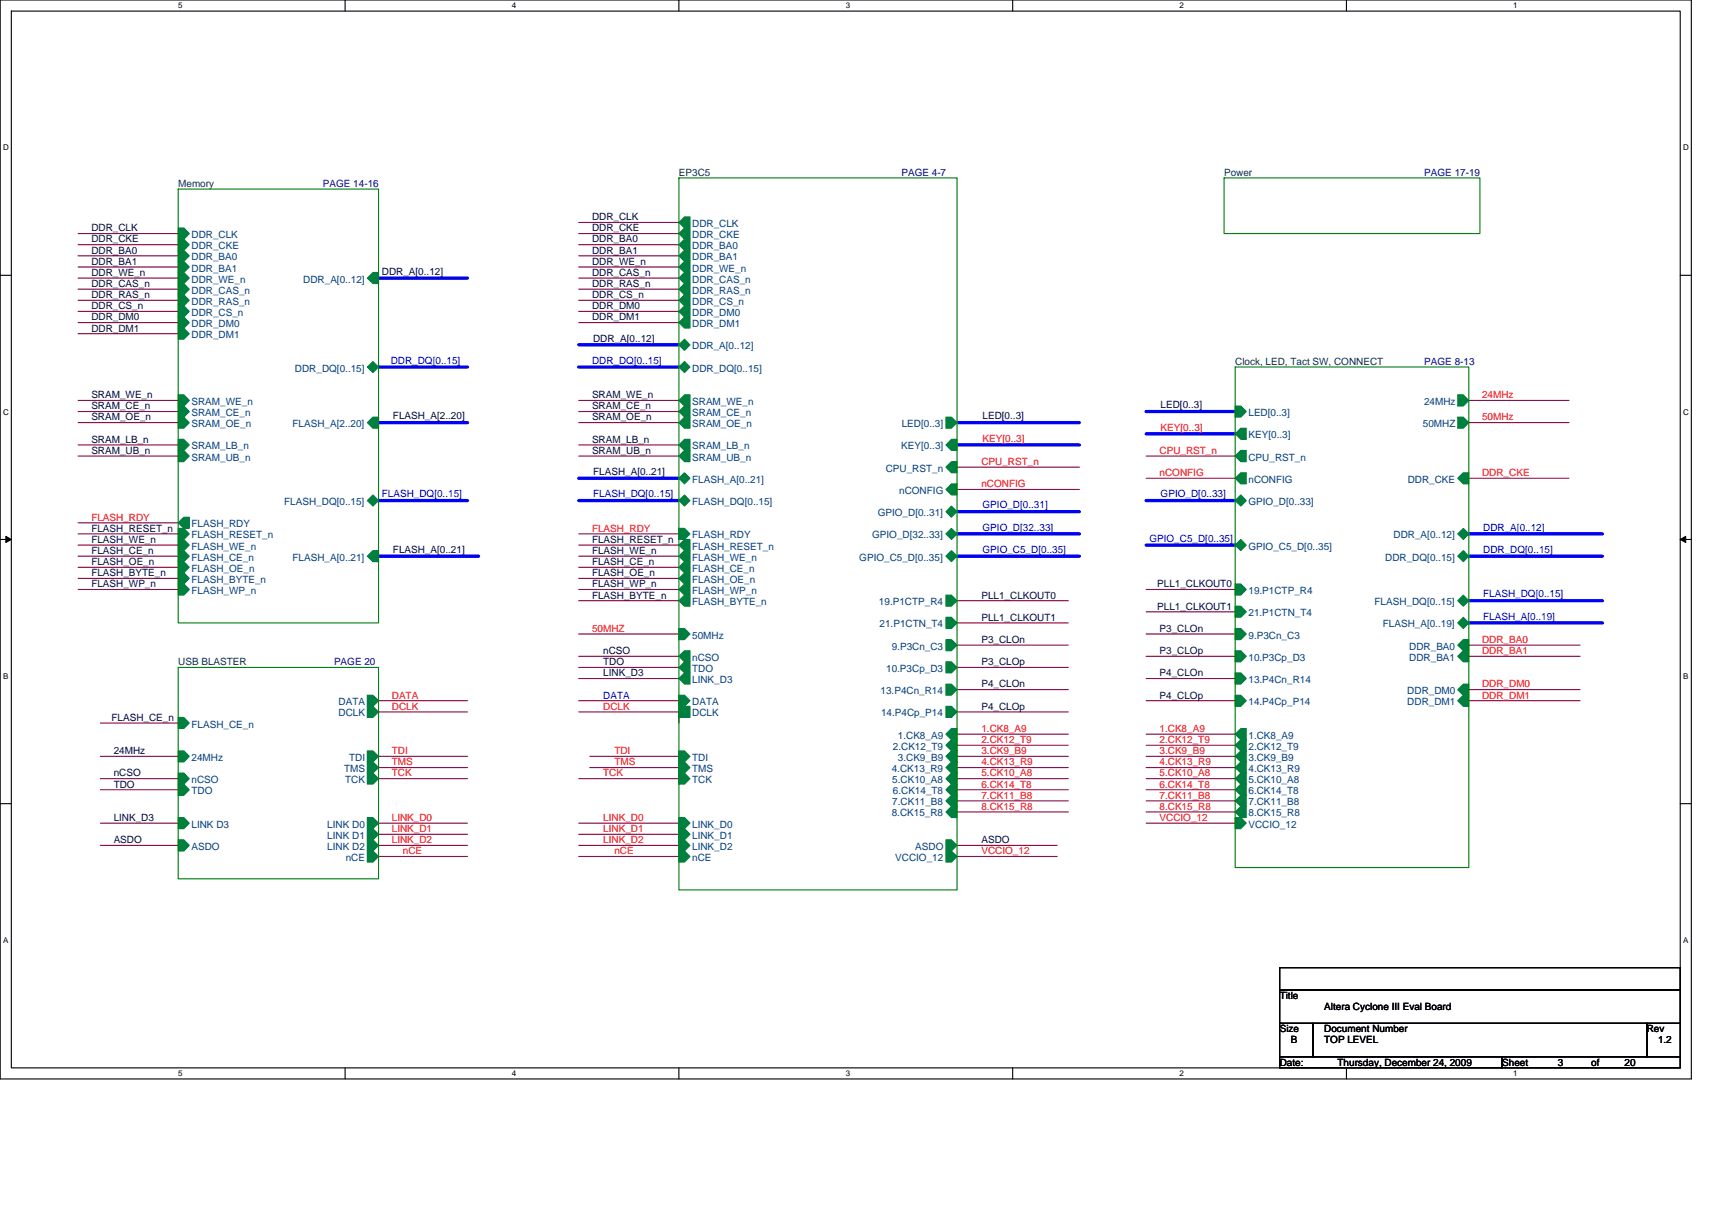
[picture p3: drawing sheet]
<svg xmlns="http://www.w3.org/2000/svg" width="297mm" height="210mm" viewBox="0 0 297 210" stroke-linecap="round" stroke-linejoin="round" font-family="sans-serif">
<path d="M0 0h293.5v187.2h-293.5zM2 1.9h289.5v183.4h-289.5z" fill="none" stroke="#000" stroke-width=".19"/>
<g fill="#fff">
<path d="M30.9 .2h.8v1.6h-.8z"/>
<path d="M30.9 185.5h.8v1.6h-.8z"/>
</g>
<path d="M59.9 0v1.9M59.9 185.3v1.9" fill="none" stroke="#000" stroke-width=".19"/>
<g fill="#fff">
<path d="M88.8 .2h.8v1.6h-.8z"/>
<path d="M88.8 185.5h.8v1.6h-.8z"/>
</g>
<path d="M117.8 0v1.9M117.8 185.3v1.9" fill="none" stroke="#000" stroke-width=".19"/>
<g fill="#fff">
<path d="M146.7 .2h.8v1.6h-.8z"/>
<path d="M146.7 185.5h.8v1.6h-.8z"/>
</g>
<path d="M175.7 0v1.9M175.7 185.3v1.9" fill="none" stroke="#000" stroke-width=".19"/>
<g fill="#fff">
<path d="M204.7 .2h.7v1.6h-.7z"/>
<path d="M204.7 185.5h.7v1.6h-.7z"/>
</g>
<path d="M233.6 0v1.9M233.6 185.3v1.9" fill="none" stroke="#000" stroke-width=".19"/>
<g fill="#fff">
<path d="M262.6 .2h.7v1.6h-.7z"/>
<path d="M262.6 185.5h.7v1.6h-.7z"/>
<path d="M.5 24.8h1v1.6h-1z"/>
<path d="M292 24.8h1v1.6h-1z"/>
<path d="M.5 70.7h1v1.5h-1z"/>
<path d="M292 70.7h1v1.5h-1z"/>
</g>
<path d="M0 47.8h2M291.5 47.8h2" fill="none" stroke="#000" stroke-width=".19"/>
<g fill="#fff">
<path d="M.5 116.5h.9v1.6h-.9z"/>
<path d="M292 116.5h.9v1.6h-.9z"/>
</g>
<path d="M0 93.6h2M291.5 93.6h2" fill="none" stroke="#000" stroke-width=".19"/>
<path d="M1 93.1l1 .5-1 .5zM291.5 93.6l1-.5v1z" fill="#000" stroke="#000" stroke-width=".17"/>
<g fill="#fff">
<path d="M.5 162.4h.9v1.5h-.9z"/>
<path d="M292 162.4h.9v1.5h-.9z"/>
</g>
<path d="M0 139.5h2M291.5 139.5h2M222 167.9h69.5v3.9h-69.5zM222 171.8h69.5v5.8h-69.5zM222 177.6h5.8v5.8h-5.8zM227.8 177.6h57.9v5.8h-57.9zM285.7 177.6h5.8v5.8h-5.8zM222 183.4h38.6v1.9h-38.6zM260.6 183.4h30.9v1.9h-30.9z" fill="none" stroke="#000" stroke-width=".19"/>
<g fill="none" stroke="#800040" stroke-width=".19">
<path d="M100.4 38.6h17.4M13.5 42.5h17.4M13.5 44.4h17.4M13.5 46.3h17.4M13.5 48.3h17.4M13.5 50.2h17.4M13.5 52.1h17.4M13.5 54h17.4M13.5 56h17.4M13.5 57.9h17.4M13.5 40.5h17.4M100.4 40.5h17.4"/>
<path d="M100.4 42.5h17.4M100.4 44.4h17.4M100.4 48.3h17.4M100.4 50.2h17.4M100.4 52.1h17.4M100.4 54h17.4M100.4 56h17.4M100.4 46.3h17.4M13.5 69.5h17.4M13.5 71.4h17.4M13.5 77.2h17.4M13.5 79.1h17.4"/>
<path d="M13.5 73.3h17.4M100.4 77.2h17.4M100.4 79.1h17.4M100.4 69.5h17.4M100.4 71.4h17.4M100.4 73.3h17.4M198.9 79.1h15.4M254.8 69.5h17.4M254.8 73.3h17.4M13.5 90.7h17.4M13.5 96.5h17.4M13.5 98.4h17.4"/>
<path d="M13.5 92.6h17.4M13.5 94.6h17.4M100.4 92.6h17.4M100.4 98.4h17.4M100.4 94.6h17.4M100.4 96.5h17.4M166 81.1h21.3M166 84.9h21.3M198.9 83h15.4M254.8 83h17.4M13.5 100.4h17.4M13.5 102.3h17.4"/>
<path d="M100.4 100.4h17.4M100.4 110h17.4M100.4 102.3h17.4M100.4 104.2h17.4M100.4 113.9h17.4M100.4 115.8h17.4M100.4 117.8h17.4M166 104.2h19.4M166 108.1h19.4M166 112h19.4M166 115.8h19.4M166 119.7h19.4"/>
<path d="M198.9 106.2h15.4M198.9 102.3h15.4M198.9 110h15.4M198.9 113.9h15.4M198.9 117.8h15.4M254.8 112h19.3M254.8 113.9h19.3M254.8 119.7h19.3M17.4 125.5h13.5M17.4 131.3h13.5M17.4 137.1h13.5M17.4 135.1h13.5"/>
<path d="M65.7 121.6h15.4M65.7 123.5h15.4M65.7 131.3h15.4M65.7 133.2h15.4M65.7 135.1h15.4M100.4 123.5h17.4v2M100.4 121.6h17.4M100.4 135.1h17.4M102.3 131.3h15.5M102.3 133.2h15.5M166 123.5h19.4M166 127.4h19.4"/>
<path d="M166 129.3h19.4M166 131.3h19.4M166 133.2h19.4M166 135.1h19.4M166 137.1h19.4M166 139h19.4M198.9 121.6h15.4M198.9 127.4h15.4M198.9 129.3h15.4M198.9 131.3h15.4M198.9 133.2h15.4M198.9 135.1h15.4"/>
<path d="M198.9 137.1h15.4M198.9 139h15.4M254.8 121.6h19.3M17.4 142.9h13.5M17.4 146.7h13.5M65.7 142.9h15.4M65.7 144.8h15.4M65.7 146.7h15.4M65.7 148.6h15.4M100.4 142.9h17.4M100.4 144.8h17.4M100.4 146.7h17.4"/>
<path d="M100.4 148.6h17.4M166 146.7h17.4M166 140.9h19.4M166 148.6h17.4M198.9 140.9h15.4M198.9 142.9h15.4"/>
</g>
<g fill="none" stroke="#00f" stroke-width=".57">
<path d="M65.7 48.3h15.4M100.4 59.8h17.4M65.7 73.3h15.4M65.7 63.7h15.4M100.4 63.7h17.4M166 77.2h21.3M166 73.3h21.3M198.9 71.4h15.4M198.9 75.3h15.4M65.7 86.9h15.4M65.7 96.5h17.3M100.4 86.9h17.4"/>
<path d="M100.4 83h17.4M166 96.5h21.3M166 88.8h21.3M166 92.6h21.3M198.9 86.9h15.4M198.9 94.6h15.4M254.8 92.6h23.2M254.8 96.5h23.2M254.8 108.1h23.2M254.8 104.2h23.2"/>
</g>
<g fill="#008040" stroke="#008040" stroke-width=".19">
<path d="M30.9 68.5h1l.9 1-.9 1h-1z" fill-rule="evenodd"/>
<path d="M30.9 51.2h1l.9 .9-.9 1h-1z" fill-rule="evenodd"/>
<path d="M30.9 76.2h1l.9 1-.9 1h-1z" fill-rule="evenodd"/>
<path d="M30.9 95.5h1l.9 1-.9 1h-1z" fill-rule="evenodd"/>
<path d="M30.9 49.2h1l.9 1-.9 1h-1z" fill-rule="evenodd"/>
<path d="M30.9 90.7l1-.9h.9v1.9h-.9z" fill-rule="evenodd"/>
<path d="M30.9 97.5h1l.9 .9-.9 1h-1z" fill-rule="evenodd"/>
<path d="M30.9 91.7h1l.9 .9-.9 1h-1z" fill-rule="evenodd"/>
<path d="M30.9 72.4h1l.9 .9-.9 1h-1z" fill-rule="evenodd"/>
<path d="M63.7 48.3l1-1h1v1.9h-1z" fill-rule="evenodd"/>
<path d="M63.7 63.7l1-1 1 1-1 1z" fill-rule="evenodd"/>
<path d="M30.9 41.5h1l.9 1-.9 .9h-1z" fill-rule="evenodd"/>
<path d="M30.9 53.1h1l.9 .9-.9 1h-1z" fill-rule="evenodd"/>
<path d="M30.9 93.6h1l.9 1-.9 .9h-1z" fill-rule="evenodd"/>
<path d="M30.9 78.2h1l.9 .9-.9 1h-1z" fill-rule="evenodd"/>
<path d="M30.9 70.5h1l.9 .9-.9 1h-1z" fill-rule="evenodd"/>
<path d="M30.9 55h1l.9 1-.9 .9h-1z" fill-rule="evenodd"/>
<path d="M30.9 99.4h1l.9 1-.9 .9h-1z" fill-rule="evenodd"/>
<path d="M30.9 56.9h1l.9 1-.9 1h-1z" fill-rule="evenodd"/>
<path d="M63.7 73.3l1-.9h1v1.9h-1z" fill-rule="evenodd"/>
<path d="M63.7 96.5l1-1h1v2h-1z" fill-rule="evenodd"/>
<path d="M30.9 43.4h1l.9 1-.9 1h-1z" fill-rule="evenodd"/>
<path d="M30.9 39.6h1l.9 .9-.9 1h-1z" fill-rule="evenodd"/>
<path d="M63.7 86.9l1-1 1 1-1 .9z" fill-rule="evenodd"/>
<path d="M30.9 45.4h1l.9 .9-.9 1h-1z" fill-rule="evenodd"/>
<path d="M30.9 101.3h1l.9 1-.9 1h-1z" fill-rule="evenodd"/>
<path d="M30.9 47.3h1l.9 1-.9 .9h-1z" fill-rule="evenodd"/>
<path d="M30.9 124.5h1l.9 1-.9 .9h-1z" fill-rule="evenodd"/>
<path d="M30.9 130.3h1l.9 1-.9 .9h-1z" fill-rule="evenodd"/>
<path d="M63.7 141.9h1l1 1-1 .9h-1z" fill-rule="evenodd"/>
<path d="M63.7 143.8h1l1 1-1 .9h-1z" fill-rule="evenodd"/>
<path d="M63.7 145.7h1l1 1-1 1h-1z" fill-rule="evenodd"/>
<path d="M30.9 141.9h1l.9 1-.9 .9h-1z" fill-rule="evenodd"/>
<path d="M30.9 145.7h1l.9 1-.9 1h-1z" fill-rule="evenodd"/>
<path d="M63.7 120.7h1l1 .9-1 1h-1z" fill-rule="evenodd"/>
<path d="M63.7 122.6h1l1 .9-1 1h-1z" fill-rule="evenodd"/>
<path d="M63.7 130.3h1l1 1-1 .9h-1z" fill-rule="evenodd"/>
<path d="M30.9 134.2h1l.9 .9-.9 1h-1z" fill-rule="evenodd"/>
<path d="M63.7 132.2h1l1 1-1 1h-1z" fill-rule="evenodd"/>
<path d="M63.7 134.2h1l1 .9-1 1h-1z" fill-rule="evenodd"/>
<path d="M30.9 136.1h1l.9 1-.9 .9h-1z" fill-rule="evenodd"/>
<path d="M63.7 147.7h1l1 .9-1 1h-1z" fill-rule="evenodd"/>
<path d="M214.3 75.3l1-1h.9v1.9h-.9z" fill-rule="evenodd"/>
<path d="M214.3 70.5h1l.9 .9-.9 1h-1z" fill-rule="evenodd"/>
<path d="M214.3 83l1-1h.9v2h-.9z" fill-rule="evenodd"/>
<path d="M214.3 79.1l1-.9h.9v1.9h-.9z" fill-rule="evenodd"/>
<path d="M252.9 108.1l1-1 .9 1-.9 1z" fill-rule="evenodd"/>
<path d="M252.9 104.2l1-.9 .9 .9-.9 1z" fill-rule="evenodd"/>
<path d="M252.9 68.5h1l.9 1-.9 1h-1z" fill-rule="evenodd"/>
<path d="M214.3 94.6l1-1 .9 1-.9 .9z" fill-rule="evenodd"/>
<path d="M252.9 72.4h1l.9 .9-.9 1h-1z" fill-rule="evenodd"/>
<path d="M252.9 92.6l1-.9 .9 .9-.9 1z" fill-rule="evenodd"/>
<path d="M252.9 96.5l1-1 .9 1-.9 1z" fill-rule="evenodd"/>
<path d="M252.9 119.7l1-1h.9v1.9h-.9z" fill-rule="evenodd"/>
<path d="M252.9 121.6l1-.9h.9v1.9h-.9z" fill-rule="evenodd"/>
<path d="M252.9 112l1-1h.9v1.9h-.9z" fill-rule="evenodd"/>
<path d="M252.9 113.9l1-1h.9v2h-.9z" fill-rule="evenodd"/>
<path d="M214.3 86.9l1-1 .9 1-.9 .9z" fill-rule="evenodd"/>
<path d="M252.9 83l1-1h.9v2h-.9z" fill-rule="evenodd"/>
<path d="M214.3 135.1l1-.9h.9v1.9h-.9z" fill-rule="evenodd"/>
<path d="M214.3 101.3h1l.9 1-.9 1h-1z" fill-rule="evenodd"/>
<path d="M214.3 140.9l1-.9h.9v1.9h-.9z" fill-rule="evenodd"/>
<path d="M214.3 133.2l1-1h.9v2h-.9z" fill-rule="evenodd"/>
<path d="M214.3 131.3l1-1h.9v1.9h-.9z" fill-rule="evenodd"/>
<path d="M214.3 109.1h1l.9 .9-.9 1h-1z" fill-rule="evenodd"/>
<path d="M214.3 112.9h1l.9 1-.9 1h-1z" fill-rule="evenodd"/>
<path d="M214.3 116.8h1l.9 1-.9 .9h-1z" fill-rule="evenodd"/>
<path d="M214.3 129.3l1-.9h.9v1.9h-.9z" fill-rule="evenodd"/>
<path d="M214.3 105.2h1l.9 1-.9 .9h-1z" fill-rule="evenodd"/>
<path d="M214.3 137.1l1-1h.9v1.9h-.9z" fill-rule="evenodd"/>
<path d="M214.3 139l1-1h.9v2h-.9z" fill-rule="evenodd"/>
<path d="M214.3 120.7h1l.9 .9-.9 1h-1z" fill-rule="evenodd"/>
<path d="M214.3 127.4l1-1h.9v2h-.9z" fill-rule="evenodd"/>
<path d="M214.3 141.9h1l.9 1-.9 .9h-1z" fill-rule="evenodd"/>
<path d="M165.1 76.2h.9v2h-.9l-1-1z" fill-rule="evenodd"/>
<path d="M164.1 72.4h1l.9 .9-.9 1h-1z" fill-rule="evenodd"/>
<path d="M117.8 50.2l1-1h.9v2h-.9z" fill-rule="evenodd"/>
<path d="M117.8 48.3l1-1h.9v1.9h-.9z" fill-rule="evenodd"/>
<path d="M117.8 91.7h1l.9 .9-.9 1h-1z" fill-rule="evenodd"/>
<path d="M117.8 54l1-.9h.9v1.9h-.9z" fill-rule="evenodd"/>
<path d="M118.8 55h.9v1.9h-.9l-1-.9z" fill-rule="evenodd"/>
<path d="M117.8 100.4l1-1h.9v1.9h-.9z" fill-rule="evenodd"/>
<path d="M117.8 94.6l1-1h.9v1.9h-.9z" fill-rule="evenodd"/>
<path d="M117.8 59.8l1-.9 .9 .9-.9 1z" fill-rule="evenodd"/>
<path d="M117.8 63.7l1-1 .9 1-.9 1z" fill-rule="evenodd"/>
<path d="M117.8 40.5l1-.9h.9v1.9h-.9z" fill-rule="evenodd"/>
<path d="M117.8 52.1l1-.9h.9v1.9h-.9z" fill-rule="evenodd"/>
<path d="M117.8 42.5l1-1h.9v1.9h-.9z" fill-rule="evenodd"/>
<path d="M117.8 96.5l1-1h.9v2h-.9z" fill-rule="evenodd"/>
<path d="M117.8 44.4l1-1h.9v2h-.9z" fill-rule="evenodd"/>
<path d="M165.1 84h.9v1.9h-.9l-1-1z" fill-rule="evenodd"/>
<path d="M117.8 109.1h1l.9 .9-.9 1h-1z" fill-rule="evenodd"/>
<path d="M117.8 141.9h1l.9 1-.9 .9h-1z" fill-rule="evenodd"/>
<path d="M117.8 143.8h1l.9 1-.9 .9h-1z" fill-rule="evenodd"/>
<path d="M117.8 145.7h1l.9 1-.9 1h-1z" fill-rule="evenodd"/>
<path d="M117.8 117.8l1-1h.9v1.9h-.9z" fill-rule="evenodd"/>
<path d="M164.1 81.1l1-1h.9v1.9h-.9z" fill-rule="evenodd"/>
<path d="M117.8 46.3l1-.9h.9v1.9h-.9z" fill-rule="evenodd"/>
<path d="M117.8 130.3h1l.9 1-.9 .9h-1z" fill-rule="evenodd"/>
<path d="M117.8 104.2l1-.9h.9v1.9h-.9z" fill-rule="evenodd"/>
<path d="M117.8 132.2h1l.9 1-.9 1h-1z" fill-rule="evenodd"/>
<path d="M117.8 115.8l1-.9h.9v1.9h-.9z" fill-rule="evenodd"/>
<path d="M118.8 37.6h.9v2h-.9l-1-1z" fill-rule="evenodd"/>
<path d="M117.8 134.2h1l.9 .9-.9 1h-1z" fill-rule="evenodd"/>
<path d="M117.8 120.7h1l.9 .9-.9 1h-1z" fill-rule="evenodd"/>
<path d="M164.1 145.7h1l.9 1-.9 1h-1z" fill-rule="evenodd"/>
<path d="M117.8 86.9l1-1 .9 1-.9 .9z" fill-rule="evenodd"/>
<path d="M117.8 69.5l1-1h.9v2h-.9z" fill-rule="evenodd"/>
<path d="M117.8 71.4l1-.9h.9v1.9h-.9z" fill-rule="evenodd"/>
<path d="M117.8 77.2l1-1h.9v2h-.9z" fill-rule="evenodd"/>
<path d="M117.8 73.3l1-.9h.9v1.9h-.9z" fill-rule="evenodd"/>
<path d="M117.8 79.1l1-.9h.9v1.9h-.9z" fill-rule="evenodd"/>
<path d="M117.8 113.9l1-1h.9v2h-.9z" fill-rule="evenodd"/>
<path d="M117.8 98.4l1-.9h.9v1.9h-.9z" fill-rule="evenodd"/>
<path d="M117.8 102.3l1-1h.9v2h-.9z" fill-rule="evenodd"/>
<path d="M117.8 122.6h1.9v1.9h-1.9z" fill-rule="evenodd"/>
<path d="M117.8 83l1-1 .9 1-.9 1z" fill-rule="evenodd"/>
<path d="M165.1 95.5l.9 1-.9 1-1-1z" fill-rule="evenodd"/>
<path d="M164.1 92.6l1-.9 .9 .9-.9 1z" fill-rule="evenodd"/>
<path d="M165.1 87.8l.9 1-.9 1-1-1z" fill-rule="evenodd"/>
<path d="M117.8 147.7h1l.9 .9-.9 1h-1z" fill-rule="evenodd"/>
<path d="M165.1 134.2h.9v1.9h-.9l-1-1z" fill-rule="evenodd"/>
<path d="M164.1 103.3h1l.9 .9-.9 1h-1z" fill-rule="evenodd"/>
<path d="M165.1 132.2h.9v2h-.9l-1-1z" fill-rule="evenodd"/>
<path d="M164.1 114.9h1l.9 .9-.9 1h-1z" fill-rule="evenodd"/>
<path d="M164.1 111h1l.9 1-.9 .9h-1z" fill-rule="evenodd"/>
<path d="M164.1 140.9l1-.9h.9v1.9h-.9z" fill-rule="evenodd"/>
<path d="M164.1 131.3l1-1h.9v1.9h-.9z" fill-rule="evenodd"/>
<path d="M164.1 118.7h1l.9 1-.9 .9h-1z" fill-rule="evenodd"/>
<path d="M164.1 107.1h1l.9 1-.9 1h-1z" fill-rule="evenodd"/>
<path d="M164.1 122.6h1l.9 .9-.9 1h-1z" fill-rule="evenodd"/>
<path d="M164.1 129.3l1-.9h.9v1.9h-.9z" fill-rule="evenodd"/>
<path d="M164.1 139l1-1h.9v2h-.9z" fill-rule="evenodd"/>
<path d="M165.1 136.1h.9v1.9h-.9l-1-.9z" fill-rule="evenodd"/>
<path d="M165.1 126.4h.9v2h-.9l-1-1z" fill-rule="evenodd"/>
<path d="M164.1 147.7h1l.9 .9-.9 1h-1z" fill-rule="evenodd"/>
</g>
<path d="M30.9 32.8h34.8v75.3h-34.8zM117.8 30.9h48.2v123.5h-48.2zM212.4 30.9h44.4v9.6h-44.4zM214.3 63.7h40.5v86.9h-40.5zM30.9 115.8h34.8v36.7h-34.8z" fill="none" stroke="#008000" stroke-width=".19"/>
<g font-size="1.7" fill="#004040">
<text x="30.9" y="32.4">Memory</text>
<text x="117.8" y="30.5">EP3C5</text>
<text x="212.4" y="30.5">Power</text>
<text x="214.3" y="63.3">Clock, LED, Tact SW, CONNECT</text>
<text x="30.9" y="115.4">USB BLASTER</text>
</g>
<g font-size="1.7" fill="#000080">
<text x="56" y="32.4">PAGE 14-16</text>
<text x="156.4" y="30.5">PAGE 4-7</text>
<text x="247.1" y="30.5">PAGE 17-19</text>
<text x="247.1" y="63.3">PAGE 8-13</text>
<text x="58" y="115.4">PAGE 20</text>
</g>
<g font-size="1.7" fill="#000040">
<text x="15.9" y="40.2">DDR_CLK</text>
<text x="102.7" y="38.2">DDR_CLK</text>
<text x="102.7" y="40.2">DDR_CKE</text>
<text x="15.9" y="42.1">DDR_CKE</text>
<text x="15.9" y="44">DDR_BA0</text>
<text x="15.9" y="46">DDR_BA1</text>
<text x="15.9" y="47.9">DDR_WE_n</text>
<text x="66.2" y="47.7">DDR_A[0..12]</text>
<text x="102.7" y="42.1">DDR_BA0</text>
<text x="102.7" y="44">DDR_BA1</text>
<text x="102.7" y="47.9">DDR_CAS_n</text>
<text x="102.7" y="46">DDR_WE_n</text>
<text x="15.9" y="49.8">DDR_CAS_n</text>
<text x="15.9" y="51.7">DDR_RAS_n</text>
<text x="15.9" y="53.7">DDR_CS_n</text>
<text x="102.7" y="49.8">DDR_RAS_n</text>
<text x="102.7" y="51.7">DDR_CS_n</text>
<text x="102.7" y="53.7">DDR_DM0</text>
<text x="15.9" y="55.6">DDR_DM0</text>
<text x="15.9" y="57.5">DDR_DM1</text>
<text x="102.7" y="55.6">DDR_DM1</text>
<text x="102.9" y="59.3">DDR_A[0..12]</text>
<text x="15.9" y="69.1">SRAM_WE_n</text>
<text x="15.9" y="71">SRAM_CE_n</text>
<text x="102.7" y="69.1">SRAM_WE_n</text>
<text x="102.7" y="71">SRAM_CE_n</text>
<text x="201.4" y="70.8">LED[0..3]</text>
<text x="15.9" y="76.8">SRAM_LB_n</text>
<text x="15.9" y="73">SRAM_OE_n</text>
<text x="68.2" y="72.8">FLASH_A[2..20]</text>
<text x="102.7" y="76.8">SRAM_LB_n</text>
<text x="102.7" y="73">SRAM_OE_n</text>
<text x="170.5" y="72.8">LED[0..3]</text>
<text x="15.9" y="78.8">SRAM_UB_n</text>
<text x="102.7" y="78.8">SRAM_UB_n</text>
<text x="102.9" y="82.4">FLASH_A[0..21]</text>
<text x="15.9" y="92.3">FLASH_RESET_n</text>
<text x="15.9" y="94.2">FLASH_WE_n</text>
<text x="68.2" y="95.9">FLASH_A[0..21]</text>
<text x="102.7" y="94.2">FLASH_RESET_n</text>
<text x="15.9" y="96.1">FLASH_CE_n</text>
<text x="15.9" y="98.1">FLASH_OE_n</text>
<text x="15.9" y="100">FLASH_BYTE_n</text>
<text x="15.9" y="101.9">FLASH_WP_n</text>
<text x="102.7" y="98.1">FLASH_CE_n</text>
<text x="102.7" y="100">FLASH_OE_n</text>
<text x="102.7" y="96.1">FLASH_WE_n</text>
<text x="102.7" y="101.9">FLASH_WP_n</text>
<text x="200.8" y="101.9">PLL1_CLKOUT0</text>
<text x="102.7" y="103.9">FLASH_BYTE_n</text>
<text x="170.3" y="103.9">PLL1_CLKOUT0</text>
<text x="170.3" y="107.7">PLL1_CLKOUT1</text>
<text x="200.8" y="105.8">PLL1_CLKOUT1</text>
<text x="104.7" y="113.5">nCSO</text>
<text x="170.3" y="111.6">P3_CLOn</text>
<text x="201.2" y="109.6">P3_CLOn</text>
<text x="201.2" y="113.5">P3_CLOp</text>
<text x="104.7" y="115.4">TDO</text>
<text x="104.7" y="117.4">LINK_D3</text>
<text x="170.3" y="115.4">P3_CLOp</text>
<text x="170.3" y="119.3">P4_CLOn</text>
<text x="201.2" y="117.4">P4_CLOn</text>
<text x="19.3" y="125.1">FLASH_CE_n</text>
<text x="170.3" y="123.2">P4_CLOp</text>
<text x="201.2" y="121.2">P4_CLOp</text>
<text x="19.7" y="130.9">24MHz</text>
<text x="19.7" y="136.7">TDO</text>
<text x="19.7" y="134.7">nCSO</text>
<text x="19.7" y="142.5">LINK_D3</text>
<text x="19.7" y="146.3">ASDO</text>
<text x="170.3" y="146.3">ASDO</text>
</g>
<g font-size="1.7" fill="#004080">
<text x="33.2" y="41.3">DDR_CLK</text>
<text x="120.1" y="41.3">DDR_CKE</text>
<text x="120.1" y="39.4">DDR_CLK</text>
<text x="33.2" y="43.2">DDR_CKE</text>
<text x="33.2" y="45.2">DDR_BA0</text>
<text x="33.2" y="47.1">DDR_BA1</text>
<text x="120.1" y="43.2">DDR_BA0</text>
<text x="120.1" y="45.2">DDR_BA1</text>
<text x="120.1" y="47.1">DDR_WE_n</text>
<text x="33.2" y="52.9">DDR_RAS_n</text>
<text x="33.2" y="51">DDR_CAS_n</text>
<text x="33.2" y="49">DDR_WE_n</text>
<text x="52.6" y="49">DDR_A[0..12]</text>
<text x="120.1" y="51">DDR_RAS_n</text>
<text x="120.1" y="49">DDR_CAS_n</text>
<text x="120.1" y="52.9">DDR_CS_n</text>
<text x="33.2" y="54.8">DDR_CS_n</text>
<text x="33.2" y="56.8">DDR_DM0</text>
<text x="33.2" y="58.7">DDR_DM1</text>
<text x="120.1" y="54.8">DDR_DM0</text>
<text x="120.1" y="56.8">DDR_DM1</text>
<text x="51.2" y="64.5">DDR_DQ[0..15]</text>
<text x="120.1" y="60.6">DDR_A[0..12]</text>
<text x="120.1" y="64.5">DDR_DQ[0..15]</text>
<text x="33.2" y="70.3">SRAM_WE_n</text>
<text x="120.1" y="70.3">SRAM_WE_n</text>
<text x="247.1" y="70.3">24MHz</text>
<text x="33.2" y="78">SRAM_LB_n</text>
<text x="33.2" y="74.1">SRAM_OE_n</text>
<text x="33.2" y="72.2">SRAM_CE_n</text>
<text x="50.8" y="74.1">FLASH_A[2..20]</text>
<text x="120.1" y="72.2">SRAM_CE_n</text>
<text x="120.1" y="78">SRAM_LB_n</text>
<text x="120.1" y="74.1">SRAM_OE_n</text>
<text x="156.4" y="78">KEY[0..3]</text>
<text x="156.5" y="74.1">LED[0..3]</text>
<text x="216.6" y="76.1">KEY[0..3]</text>
<text x="216.6" y="72.2">LED[0..3]</text>
<text x="246.9" y="74.1">50MHZ</text>
<text x="33.2" y="79.9">SRAM_UB_n</text>
<text x="120.1" y="79.9">SRAM_UB_n</text>
<text x="120.1" y="83.8">FLASH_A[0..21]</text>
<text x="153.7" y="81.9">CPU_RST_n</text>
<text x="216.6" y="83.8">nCONFIG</text>
<text x="216.6" y="79.9">CPU_RST_n</text>
<text x="244.2" y="83.8">DDR_CKE</text>
<text x="49.3" y="87.7">FLASH_DQ[0..15]</text>
<text x="120.1" y="87.7">FLASH_DQ[0..15]</text>
<text x="152.3" y="89.6">GPIO_D[0..31]</text>
<text x="156" y="85.7">nCONFIG</text>
<text x="216.6" y="87.7">GPIO_D[0..33]</text>
<text x="33.2" y="91.5">FLASH_RDY</text>
<text x="33.2" y="93.4">FLASH_RESET_n</text>
<text x="33.2" y="95.4">FLASH_WE_n</text>
<text x="120.1" y="93.4">FLASH_RDY</text>
<text x="120.1" y="95.4">FLASH_RESET_n</text>
<text x="151.3" y="93.4">GPIO_D[32..33]</text>
<text x="216.6" y="95.4">GPIO_C5_D[0..35]</text>
<text x="241.8" y="93.4">DDR_A[0..12]</text>
<text x="33.2" y="97.3">FLASH_CE_n</text>
<text x="33.2" y="99.2">FLASH_OE_n</text>
<text x="33.2" y="101.2">FLASH_BYTE_n</text>
<text x="50.8" y="97.3">FLASH_A[0..21]</text>
<text x="120.1" y="101.2">FLASH_OE_n</text>
<text x="120.1" y="97.3">FLASH_WE_n</text>
<text x="120.1" y="99.2">FLASH_CE_n</text>
<text x="149.1" y="97.3">GPIO_C5_D[0..35]</text>
<text x="240.3" y="97.3">DDR_DQ[0..15]</text>
<text x="33.2" y="103.1">FLASH_WP_n</text>
<text x="120.1" y="105">FLASH_BYTE_n</text>
<text x="120.1" y="103.1">FLASH_WP_n</text>
<text x="152.5" y="105">19.P1CTP_R4</text>
<text x="216.6" y="103.1">19.P1CTP_R4</text>
<text x="216.6" y="107">21.P1CTN_T4</text>
<text x="238.5" y="105">FLASH_DQ[0..15]</text>
<text x="120.1" y="110.8">50MHz</text>
<text x="152.6" y="108.9">21.P1CTN_T4</text>
<text x="154.7" y="112.7">9.P3Cn_C3</text>
<text x="216.6" y="110.8">9.P3Cn_C3</text>
<text x="239.9" y="108.9">FLASH_A[0..19]</text>
<text x="244.5" y="112.7">DDR_BA0</text>
<text x="120.1" y="118.5">LINK_D3</text>
<text x="120.1" y="116.6">TDO</text>
<text x="120.1" y="114.7">nCSO</text>
<text x="153.8" y="116.6">10.P3Cp_D3</text>
<text x="216.6" y="114.7">10.P3Cp_D3</text>
<text x="216.6" y="118.5">13.P4Cn_R14</text>
<text x="244.5" y="114.7">DDR_BA1</text>
<text x="58.7" y="122.4">DATA</text>
<text x="58.7" y="124.3">DCLK</text>
<text x="120.1" y="122.4">DATA</text>
<text x="120.1" y="124.3">DCLK</text>
<text x="152.8" y="120.5">13.P4Cn_R14</text>
<text x="152.9" y="124.3">14.P4Cp_P14</text>
<text x="216.6" y="122.4">14.P4Cp_P14</text>
<text x="244.2" y="120.5">DDR_DM0</text>
<text x="244.2" y="122.4">DDR_DM1</text>
<text x="33.2" y="126.3">FLASH_CE_n</text>
<text x="154.9" y="130.1">2.CK12_T9</text>
<text x="155.8" y="128.2">1.CK8_A9</text>
<text x="216.6" y="130.1">2.CK12_T9</text>
<text x="216.6" y="128.2">1.CK8_A9</text>
<text x="33.2" y="132">24MHz</text>
<text x="33.2" y="135.9">nCSO</text>
<text x="33.2" y="137.8">TDO</text>
<text x="59.7" y="134">TMS</text>
<text x="59.9" y="135.9">TCK</text>
<text x="60.6" y="132">TDI</text>
<text x="120.1" y="132">TDI</text>
<text x="120.1" y="134">TMS</text>
<text x="120.1" y="135.9">TCK</text>
<text x="154.7" y="134">4.CK13_R9</text>
<text x="154.8" y="135.9">5.CK10_A8</text>
<text x="154.9" y="137.8">6.CK14_T8</text>
<text x="155.8" y="132">3.CK9_B9</text>
<text x="216.6" y="135.9">5.CK10_A8</text>
<text x="216.6" y="134">4.CK13_R9</text>
<text x="216.6" y="132">3.CK9_B9</text>
<text x="216.6" y="137.8">6.CK14_T8</text>
<text x="33.2" y="143.6">LINK D3</text>
<text x="56.8" y="143.6">LINK D0</text>
<text x="120.1" y="143.6">LINK_D0</text>
<text x="154.7" y="141.7">8.CK15_R8</text>
<text x="154.8" y="139.8">7.CK11_B8</text>
<text x="216.6" y="141.7">8.CK15_R8</text>
<text x="216.6" y="139.8">7.CK11_B8</text>
<text x="216.6" y="143.6">VCCIO_12</text>
<text x="33.2" y="147.5">ASDO</text>
<text x="56.8" y="145.6">LINK D1</text>
<text x="56.8" y="147.5">LINK D2</text>
<text x="60" y="149.4">nCE</text>
<text x="120.1" y="145.6">LINK_D1</text>
<text x="120.1" y="147.5">LINK_D2</text>
<text x="120.1" y="149.4">nCE</text>
<text x="155.3" y="149.4">VCCIO_12</text>
<text x="158.8" y="147.5">ASDO</text>
</g>
<g font-size="1.7" fill="#00f">
<text x="67.8" y="63.1">DDR_DQ[0..15]</text>
<text x="102.7" y="63.1">DDR_DQ[0..15]</text>
<text x="66.2" y="86.3">FLASH_DQ[0..15]</text>
<text x="102.9" y="86.3">FLASH_DQ[0..15]</text>
<text x="170.5" y="88.2">GPIO_D[0..31]</text>
<text x="201.4" y="86.3">GPIO_D[0..33]</text>
<text x="170.5" y="95.9">GPIO_C5_D[0..35]</text>
<text x="170.5" y="92.1">GPIO_D[32..33]</text>
<text x="199.4" y="94">GPIO_C5_D[0..35]</text>
<text x="257.3" y="92.1">DDR_A[0..12]</text>
<text x="257.3" y="95.9">DDR_DQ[0..15]</text>
<text x="257.3" y="107.5">FLASH_A[0..19]</text>
<text x="257.3" y="103.7">FLASH_DQ[0..15]</text>
<text x="104.7" y="121.2">DATA</text>
</g>
<g font-size="1.7" fill="#f00">
<text x="257.2" y="69.1">24MHz</text>
<text x="170.5" y="76.6">KEY[0..3]</text>
<text x="201.4" y="74.7">KEY[0..3]</text>
<text x="257.2" y="73">50MHz</text>
<text x="170.3" y="80.7">CPU_RST_n</text>
<text x="201.2" y="82.6">nCONFIG</text>
<text x="201.2" y="78.8">CPU_RST_n</text>
<text x="257.2" y="82.6">DDR_CKE</text>
<text x="170.3" y="84.6">nCONFIG</text>
<text x="15.9" y="90.3">FLASH_RDY</text>
<text x="102.7" y="92.3">FLASH_RDY</text>
<text x="102.7" y="109.6">50MHZ</text>
<text x="257.2" y="111.6">DDR_BA0</text>
<text x="257.2" y="113.5">DDR_BA1</text>
<text x="257.2" y="119.3">DDR_DM0</text>
<text x="68" y="121.2">DATA</text>
<text x="68" y="123.2">DCLK</text>
<text x="104.7" y="123.2">DCLK</text>
<text x="257.2" y="121.2">DDR_DM1</text>
<text x="68" y="130.9">TDI</text>
<text x="106.6" y="130.9">TDI</text>
<text x="170.3" y="127">1.CK8_A9</text>
<text x="170.3" y="128.9">2.CK12_T9</text>
<text x="170.3" y="130.9">3.CK9_B9</text>
<text x="201.2" y="127">1.CK8_A9</text>
<text x="201.2" y="128.9">2.CK12_T9</text>
<text x="201.2" y="130.9">3.CK9_B9</text>
<text x="68" y="132.8">TMS</text>
<text x="68" y="134.7">TCK</text>
<text x="104.7" y="134.7">TCK</text>
<text x="106.6" y="132.8">TMS</text>
<text x="170.3" y="132.8">4.CK13_R9</text>
<text x="170.3" y="134.7">5.CK10_A8</text>
<text x="170.3" y="136.7">6.CK14_T8</text>
<text x="201.2" y="132.8">4.CK13_R9</text>
<text x="201.2" y="134.7">5.CK10_A8</text>
<text x="201.2" y="136.7">6.CK14_T8</text>
<text x="68" y="142.5">LINK_D0</text>
<text x="104.7" y="142.5">LINK_D0</text>
<text x="170.3" y="138.6">7.CK11_B8</text>
<text x="170.3" y="140.5">8.CK15_R8</text>
<text x="201.2" y="138.6">7.CK11_B8</text>
<text x="201.2" y="140.5">8.CK15_R8</text>
<text x="201.2" y="142.5">VCCIO_12</text>
<text x="68" y="144.4">LINK_D1</text>
<text x="68" y="146.3">LINK_D2</text>
<text x="69.9" y="148.3">nCE</text>
<text x="104.7" y="144.4">LINK_D1</text>
<text x="104.7" y="146.3">LINK_D2</text>
<text x="106.6" y="148.3">nCE</text>
<text x="170.3" y="148.3">VCCIO_12</text>
</g>
<g font-size="1.7">
<text x="222" y="173.4">Title</text>
<text x="222" y="179.1">Size</text>
<text x="229.8" y="179.1">Document Number</text>
<text x="229.8" y="175.3">Altera Cyclone III Eval Board</text>
<text x="285.7" y="179.1">Rev</text>
<text x="222" y="184.9">Date:</text>
<text x="224" y="181.1">B</text>
<text x="229.8" y="181.1">TOP LEVEL</text>
<text x="232.1" y="184.9">Thursday, December 24, 2009</text>
<text x="260.6" y="184.9">Sheet</text>
<text x="270.3" y="184.9">3</text>
<text x="276.1" y="184.9">of</text>
<text x="281.9" y="184.9">20</text>
<text x="287.7" y="181.1">1.2</text>
</g>
<g font-size="1.4">
<text x="30.9" y="1.5">5</text>
<text x="88.8" y="1.5">4</text>
<text x="146.7" y="1.5">3</text>
<text x="204.7" y="1.5">2</text>
<text x="262.6" y="1.5">1</text>
<text x=".5" y="26.1">D</text>
<text x="292" y="26.1">D</text>
<text x=".5" y="71.9">C</text>
<text x="292" y="71.9">C</text>
<text x=".5" y="117.8">B</text>
<text x="292" y="117.8">B</text>
<text x=".5" y="163.6">A</text>
<text x="292" y="163.6">A</text>
<text x="30.9" y="186.8">5</text>
<text x="88.8" y="186.8">4</text>
<text x="146.7" y="186.8">3</text>
<text x="204.7" y="186.8">2</text>
<text x="262.6" y="186.8">1</text>
</g>
</svg>
